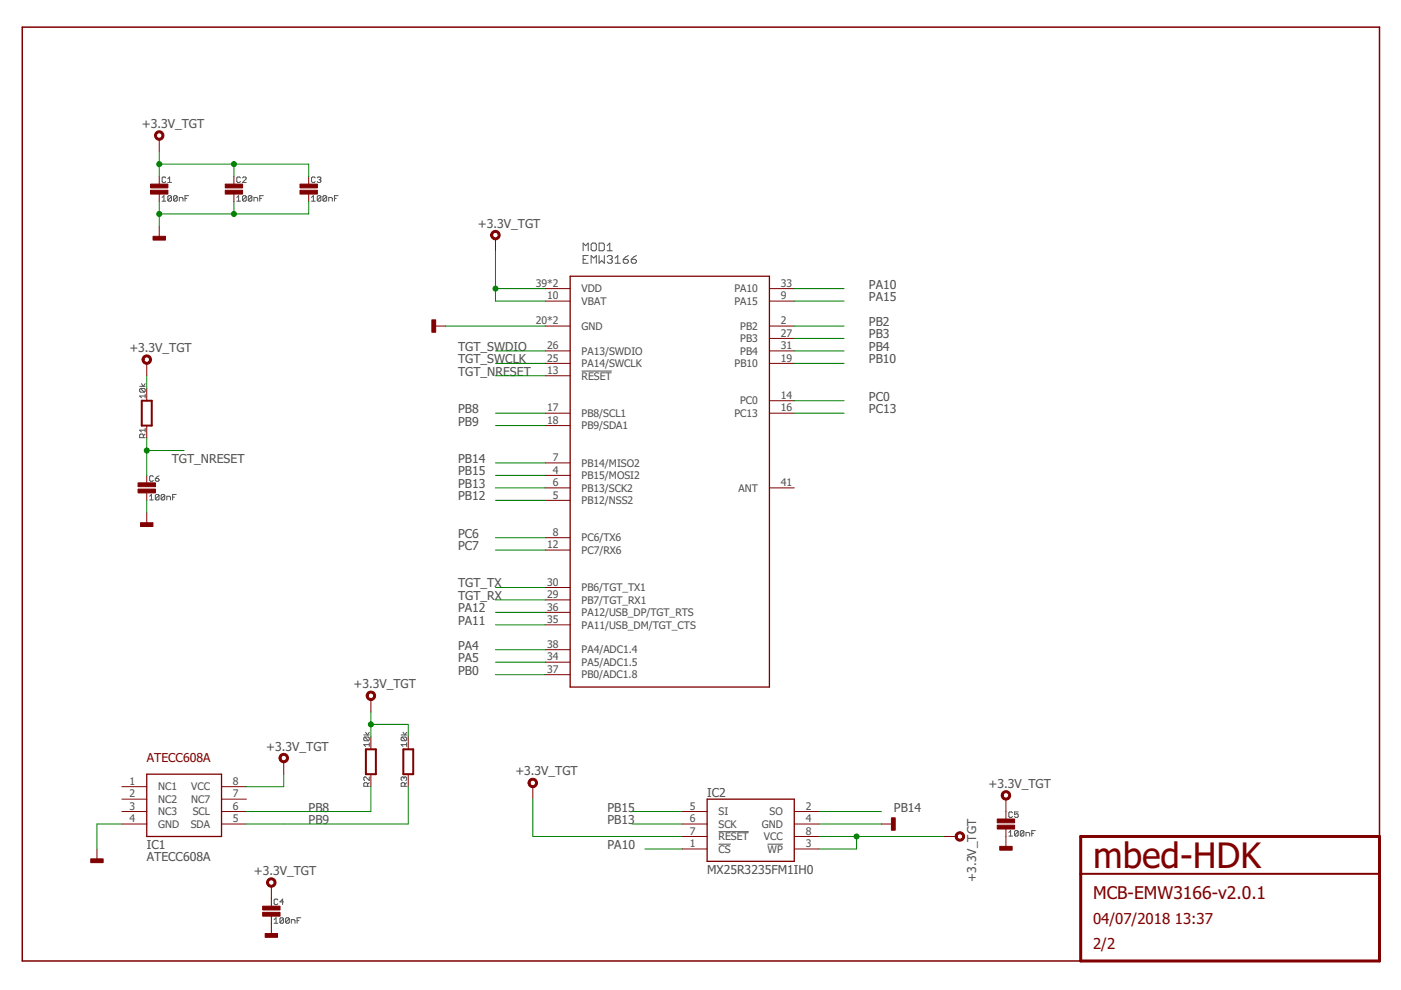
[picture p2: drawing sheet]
<svg xmlns="http://www.w3.org/2000/svg" width="297mm" height="210mm" viewBox="0 0 297 210" stroke-linecap="round" stroke-linejoin="round" font-family="sans-serif">
<g fill="none" stroke="#505050" stroke-width=".21">
<path d="M35.1 37.7l-.2-.2h-.3l-.2 .2v.8l.2 .2h.3l.2-.2M35.6 38.7h.8M35.6 37.9l.4-.4v1.2M51 37.7l-.2-.2h-.4l-.2 .2v.8l.2 .2h.4l.2-.2M51.4 37.7l.2-.2h.4l.2 .2v.2l-.8 .8h.8M66.8 37.7l-.2-.2h-.3l-.3 .2v.8l.3 .2h.3l.2-.2M67.3 37.7l.2-.2h.3l.2 .2-.2 .4M67.6 38.1h.2M67.8 38.1l.2 .2-.2 .4h-.3l-.2-.2M34.4 41.9l.4-.4v1.2M34.4 42.7h.7M36.4 41.7v.8l-.2 .2h-.4l-.2-.2"/>
<path d="M36.4 41.7l-.2-.2h-.4l-.2 .2v.8M36.4 41.7l-.8 .8M37.6 41.7v.8l-.2 .2h-.4l-.2-.2M37.6 41.7l-.2-.2h-.4l-.2 .2v.8M37.6 41.7l-.8 .8M38 42.7v-.8h.6l.2 .2v.6M39.2 42.1h.4M40 41.5h-.8v1.2M50.2 42.7h.8M50.2 41.9l.4-.4v1.2M52.2 41.7v.8l-.2 .2h-.4l-.2-.2M52.2 41.7l-.2-.2h-.4l-.2 .2v.8"/>
<path d="M52.2 41.7l-.8 .8M53.4 41.7v.8l-.2 .2h-.4l-.2-.2M53.4 41.7l-.2-.2h-.4l-.2 .2v.8M53.4 41.7l-.8 .8M53.8 42.7v-.8h.6l.2 .2v.6M55.1 42.1h.4M55.8 41.5h-.7v1.2M66 42.7h.8M66 41.9l.4-.4v1.2M68 41.7v.8l-.2 .2h-.3l-.2-.2M68 41.7l-.2-.2h-.3l-.2 .2v.8M68 41.7l-.7 .8"/>
<path d="M69.3 41.7v.8l-.2 .2h-.4l-.2-.2M69.3 41.7l-.2-.2h-.4l-.2 .2v.8M69.3 41.7l-.8 .8M69.7 42.7v-.8h.6l.2 .2v.6M70.9 42.1h.4M71.7 41.5h-.8v1.2M123.6 53.2v-1.7l.6 .6 .5-.6v1.7M123.6 55h.6M124.7 54.2h-1.1v1.6h1.1M125.3 55.8v-1.6l.6 .5 .5-.5v1.6M125.6 51.5h.6l.2 .3v1.1l-.2 .3h-.6l-.3-.3v-1.1zM127 51.5h.8l.3 .3v1.1l-.3 .3h-.8z"/>
<path d="M127 54.2v1.6l.6-.5 .5 .5v-1.6M128.7 54.5l.3-.3h.6l.2 .3v.2l-.2 .3M128.7 53.2h1.1M128.7 52.1l.6-.6v1.7M129.3 55h.3M129.6 55l.2 .3v.2l-.2 .3h-.6l-.3-.3M130.4 55.8h1.1M130.4 54.7l.6-.5v1.6M132.1 55h.8l.3 .3v.2l-.3 .3h-.5l-.3-.3zM133.2 54.2l-.5 .3-.6 .5M133.8 55h.9l.2 .3v.2l-.2 .3h-.6l-.3-.3zM134.9 54.2l-1.1 .8"/>
<path d="M123.3 78.7h6.4M29.6 81.9h1.2M29.8 82.4h.8l.2 .1v.5l-.2 .1M29.8 82.4l-.2 .1v.5l.2 .1h.8M29.8 82.4l.8 .7M30 81.3l.4 .6 .4-.6M30.4 92.8v-.6l-.2-.2h-.4l-.2 .2v.6h1.2M30.8 84h-1.2l.4 .3M30.8 83.6v.7M30.8 90.8v.8M30.8 92l-.4 .4M30.8 91.2h-1.2l.4 .4"/>
<path d="M31.7 105.2l.4-.4v1.2M31.7 106h.8M32.5 101.1l-.2-.2h-.4l-.2 .2v.8l.2 .1h.4l.2-.1M32.9 101.5h.6l.2 .4-.2 .1h-.4l-.2-.1zM33.7 105v.8l-.2 .2h-.4l-.2-.2M33.7 105l-.2-.2h-.4l-.2 .2v.8M33.7 105l-.8 .8M33.7 100.9l-.8 .6M34.9 105v.8l-.2 .2h-.3l-.2-.2M34.9 105l-.2-.2h-.3l-.2 .2v.8M34.9 105l-.7 .8M35.4 106v-.8h.6l.2 .2v.6"/>
<path d="M36.6 105.4h.4M37.4 104.8h-.8v1.2M77.1 155.8h1.2M77.3 156.3h.8l.2 .2v.4l-.2 .2M77.3 156.3l-.2 .2v.4l.2 .2h.8M77.3 156.3l.8 .8M77.5 155.3l.4 .5 .4-.5M78.3 157.9h-1.2l.4 .4M78.3 157.5v.8M85 155.8h1.2M85.3 156.3l-.3 .2v.4l.3 .2h.7M85.3 156.3h.7l.2 .2v.4l-.2 .2"/>
<path d="M85.3 156.3l.7 .8M85.4 155.3l.4 .5 .4-.5M86.2 157.9h-1.2l.4 .4M86.2 157.5v.8M77.9 166.7v-.6l-.2-.2h-.4l-.2 .2v.6h1.2M78.3 164.7v.8l-.8-.8-.4 .2v.4l.2 .2M78.3 165.9l-.4 .4M85.6 164.9l.2-.2 .4 .2v.4l-.2 .2M85.6 164.9l-.2-.2-.4 .2v.4l.3 .2M85.6 164.9v.2M85.8 166.7v-.6l-.2-.2h-.3l-.3 .2v.6h1.2M86.2 165.9l-.4 .4"/>
<path d="M152.4 176.3h6.3M152.4 179h2.5M162.7 179h3.3M213.9 176.5l.4-.4v1.2M213.9 177.3h.8M214.7 172.3l-.2-.2h-.4l-.2 .2v.8l.2 .2h.4l.2-.2M215.9 176.3v.8l-.2 .2h-.4l-.2-.2M215.9 172.1h-.8v.6l.4-.2 .4 .2v.4l-.2 .2h-.4l-.2-.2M215.9 176.3l-.2-.2h-.4l-.2 .2v.8M215.9 176.3l-.8 .8M217.1 176.3v.8l-.2 .2h-.4l-.2-.2M217.1 176.3l-.2-.2h-.4l-.2 .2v.8"/>
<path d="M217.1 176.3l-.8 .8M217.5 177.3v-.8h.6l.2 .2v.6M218.8 176.7h.3M219.5 176.1h-.7v1.2M58.1 195l.4-.4v1.1M58.1 195.7h.8M58.9 190.8l-.2-.2h-.4l-.2 .2v.8l.2 .2h.4l.2-.2M60.1 194.8v.8l-.2 .1h-.4l-.1-.1M60.1 194.8l-.2-.2h-.4l-.1 .2v.8M60.1 194.8l-.7 .8M60.1 191.2h-.7l.5-.6v1.2M61.3 194.8v.8l-.1 .1h-.5l-.1-.1"/>
<path d="M61.3 194.8l-.1-.2h-.5l-.1 .2v.8M61.3 194.8l-.7 .8M61.8 195.7v-.7h.6l.1 .2v.5M63 195.2h.4M63.8 194.6h-.8v1.1"/>
</g>
<path d="M292.5 177.4v-171.6h-287.8v198h224.4" fill="none" stroke="#800000" stroke-width=".32"/>
<path d="M229.1 177.4h63.4v26.4h-63.4z" fill="none" stroke="#800000" stroke-width=".63"/>
<path d="M30.1 85h2.1v5.2h-2.1zM77.6 158.9h2.1v5.2h-2.1zM85.5 158.9h2.1v5.2h-2.1zM229.1 185.3h63.4" fill="none" stroke="#800000" stroke-width=".42"/>
<g fill="none" stroke="#800000" stroke-width=".21">
<path d="M33.8 29.5v2.7M33.8 37.4v1.6M49.6 37.4v1.6M65.4 37.4v1.6M33.8 41.1v1.6M33.8 48v2.7M49.6 41.1v1.6M65.4 41.1v1.6M105.1 50.7v2.6M31.1 77v2.7M91.8 69.1h2.7M115.6 69.1h5.3"/>
<path d="M115.6 63.8h5.3M115.6 79.7h5.3M115.6 77h5.3M115.6 74.4h5.3M115.6 61.2h5.3M163.1 69.1h5.3M163.1 63.8h5.3M163.1 77h5.3M163.1 74.4h5.3M163.1 71.8h5.3M163.1 61.2h5.3M31.1 82.3v2.7"/>
<path d="M31.1 90.2v2.7M115.6 98.1h5.3M115.6 87.6h5.3M115.6 90.2h5.3M163.1 85h5.3M163.1 87.6h5.3M31.1 100.8v1.6M31.1 104.5v1.6M31.1 108.7v2.7M115.6 100.8h5.3M115.6 106.1h5.3M115.6 103.4h5.3"/>
<path d="M115.6 114h5.3M115.6 116.6h5.3M163.1 103.4h5.3M115.6 127.2h5.3M115.6 124.6h5.3M115.6 132.5h5.3M115.6 129.8h5.3M115.6 137.8h5.3M78.6 148.3v2.7M78.6 156.2v2.7M86.6 156.2v2.7M115.6 140.4h5.3"/>
<path d="M115.6 143h5.3M25.8 166.8h5.3M25.8 174.7h5.3M25.8 172.1h5.3M25.8 169.4h5.3M47 166.8h5.2M47 174.7h5.2M47 172.1h5.2M47 169.4h5.2M60.2 161.5v2.6M78.6 164.1v2.7M86.6 164.1v2.7"/>
<path d="M113 166.8v2.6M144.6 174.7h5.3M144.6 172.1h5.3M144.6 177.4h5.3M168.4 174.7h5.3M168.4 172.1h5.3M168.4 177.4h5.3M186.9 174.7h2.6M200.1 177.4h2.6M213.3 169.4v4.3M213.3 175.8v4.2M20.6 180v2.6"/>
<path d="M57.5 187.9v4.2M57.5 194.2v4.3M144.6 180h5.3M168.4 180h5.3"/>
</g>
<path d="M120.9 58.6h42.2v87.1h-42.2zM31.1 164.1h15.9v13.3h-15.9zM149.9 169.4h18.5v13.2h-18.5z" fill="none" stroke="#800000" stroke-width=".28"/>
<g fill="#800000" stroke="#800000" stroke-width=".21">
<path d="M91.6 67.8h.8v2.6h-.8z"/>
<path d="M31.9 39h3.7v.8h-3.7z"/>
<path d="M31.9 40.3h3.7v.8h-3.7z"/>
<path d="M47.8 39h3.6v.8h-3.6z"/>
<path d="M47.8 40.3h3.6v.8h-3.6z"/>
<path d="M32.4 50.1h2.7v.8h-2.7z"/>
<path d="M63.6 39h3.7v.8h-3.7z"/>
<path d="M63.6 40.3h3.7v.8h-3.7z"/>
<path d="M19.2 182.1h2.7v.8h-2.7z"/>
<path d="M55.7 192.1h3.7v.8h-3.7z"/>
<path d="M55.7 193.4h3.7v.8h-3.7z"/>
<path d="M56.2 197.9h2.6v.8h-2.6z"/>
<path d="M189 173.4h.8v2.6h-.8z"/>
<path d="M211.4 173.7h3.7v.8h-3.7z"/>
<path d="M211.4 175h3.7v.8h-3.7z"/>
<path d="M212 179.5h2.6v.8h-2.6z"/>
<path d="M29.3 102.4h3.7v.8h-3.7z"/>
<path d="M29.3 103.7h3.7v.8h-3.7z"/>
<path d="M29.8 110.8h2.6v.8h-2.6z"/>
</g>
<g fill="#800000" stroke="#800000" stroke-width=".21">
<path d="M104.2 49.3a1.01 1.01 0 0 1 1.7-.1 1.01 1.01 0 0 1-.5 1.6 1.01 1.01 0 0 1-1.4-1h.5a.59 .59 0 0 1 .8-.4 .59 .59 0 0 1 .1 .9 .59 .59 0 0 1-.9-.3v-.2h-.5z" fill-rule="evenodd"/>
<path d="M33.2 27.9a1 1 0 0 1 1.5 .4 1 1 0 0 1-.7 1.4 1 1 0 0 1-1.2-1h.4a.58 .58 0 0 1 .8-.5 .58 .58 0 0 1 .1 1 .58 .58 0 0 1-.9-.3v-.2h-.4z" fill-rule="evenodd"/>
<path d="M59.4 160.1a1 1 0 0 1 1.6 0 1 1 0 0 1-.5 1.6 1 1 0 0 1-1.3-1h.4a.58 .58 0 0 1 .8-.5 .58 .58 0 0 1 .1 1 .58 .58 0 0 1-.9-.3v-.2h-.4z" fill-rule="evenodd"/>
<path d="M56.7 186.5a1.01 1.01 0 0 1 1.6 0 1.01 1.01 0 0 1-.5 1.6 1.01 1.01 0 0 1-1.3-1h.4a.59 .59 0 0 1 .9-.5 .59 .59 0 0 1 .1 1 .59 .59 0 0 1-.9-.3l-.1-.2h-.4z" fill-rule="evenodd"/>
<path d="M202.7 176.8a1.01 1.01 0 0 1 1.6 0 1.01 1.01 0 0 1-.5 1.5 1.01 1.01 0 0 1-1.3-.9h.4a.58 .58 0 0 1 .8-.6 .58 .58 0 0 1 .2 .9 .58 .58 0 0 1-.9-.2l-.1-.1h-.4z" fill-rule="evenodd"/>
<path d="M112.1 165.4a1.01 1.01 0 0 1 1.7 0 1.01 1.01 0 0 1-.5 1.6 1.01 1.01 0 0 1-1.3-1h.4a.58 .58 0 0 1 .7-.6 .58 .58 0 0 1 .3 1 .58 .58 0 0 1-1-.2v-.2h-.4z" fill-rule="evenodd"/>
<path d="M212.5 168a1 1 0 0 1 1.6 0 1 1 0 0 1-.5 1.6 1 1 0 0 1-1.3-1h.4a.58 .58 0 0 1 .8-.5 .58 .58 0 0 1 .2 1 .58 .58 0 0 1-1-.3v-.2h-.4z" fill-rule="evenodd"/>
<path d="M30.5 75.4a1 1 0 0 1 1.5 .4 1 1 0 0 1-.7 1.4 1 1 0 0 1-1.2-1h.4a.58 .58 0 0 1 .9-.4 .58 .58 0 0 1 .1 .9 .58 .58 0 0 1-.9-.3l-.1-.2h-.4z" fill-rule="evenodd"/>
<path d="M78 146.7a1 1 0 0 1 1.5 .4 1 1 0 0 1-.6 1.4 1 1 0 0 1-1.3-1h.5a.58 .58 0 0 1 .8-.5 .58 .58 0 0 1 .1 1 .58 .58 0 0 1-.9-.3v-.2h-.5z" fill-rule="evenodd"/>
</g>
<g fill="none" stroke="#008000" stroke-width=".21">
<path d="M33.8 32.2v5.2M33.8 34.8h31.6v2.6M49.6 34.8v2.6M33.8 42.7v5.3M49.6 42.7v2.7M65.4 42.7v2.7h-31.6M105.1 53.3v10.5h10.5M31.1 79.7v2.6M94.5 69.1h21.1M105.1 61.2h10.5M105.1 77h10.5M105.1 74.4h10.5"/>
<path d="M105.1 79.7h10.5M168.4 69.1h10.6M168.4 61.2h10.6M168.4 63.8h10.6M168.4 77h10.6M168.4 74.4h10.6M168.4 71.8h10.6M31.1 92.9v7.9M31.1 95.5h7.9M105.1 87.6h10.5M105.1 90.2h10.5M105.1 98.1h10.5"/>
<path d="M168.4 87.6h10.6M168.4 85h10.6M31.1 106.1v2.6M105.1 100.8h10.5M105.1 103.4h10.5M105.1 106.1h10.5M105.1 114h10.5M105.1 116.6h10.5M105.1 124.6h10.5M105.1 127.2h10.5M105.1 129.8h10.5M105.1 132.5h10.5"/>
<path d="M105.1 137.8h10.5M78.6 151v5.2M78.6 153.6h8v2.6M105.1 140.4h10.5M105.1 143h10.5M25.8 174.7h-5.2v5.3M60.2 164.1v2.7h-8M78.6 166.8v5.3h-26.4M86.6 166.8v7.9h-34.4M113 169.4v8h31.6M134.1 174.7h10.5M134.1 172.1h10.5"/>
<path d="M173.7 174.7h13.2M173.7 177.4h26.4M173.7 172.1h13.2M181.6 177.4v2.6h-7.9M136.7 180h7.9"/>
</g>
<g fill="#008000" stroke="#008000" stroke-width=".21">
<circle cx="33.8" cy="45.4" r=".53"/>
<circle cx="49.6" cy="45.4" r=".53"/>
<circle cx="105.1" cy="61.2" r=".53"/>
<circle cx="33.8" cy="34.8" r=".53"/>
<circle cx="49.6" cy="34.8" r=".53"/>
<circle cx="181.6" cy="177.4" r=".53"/>
<circle cx="78.6" cy="153.6" r=".53"/>
<circle cx="31.1" cy="95.5" r=".53"/>
</g>
<text font-size="7.5" fill="#800000" x="231.8" y="184">mbed-HDK</text>
<text font-size="3.7" fill="#800000" x="231.8" y="190.6">MCB-EMW3166-v2.0.1</text>
<g font-size="3.2" fill="#800000">
<text x="231.8" y="195.8">04/07/2018</text>
<text x="249.1" y="195.8">13:37</text>
<text x="231.8" y="201.1">2/2</text>
</g>
<g font-size="2.6" fill="#505050">
<text x="30.1" y="27.1">+3.3V_TGT</text>
<text x="101.3" y="48.3">+3.3V_TGT</text>
<text x="184.2" y="63.8">PA15</text>
<text x="184.2" y="61.2">PA10</text>
<text x="184.2" y="71.8">PB3</text>
<text x="184.2" y="69.1">PB2</text>
<text x="27.4" y="74.7">+3.3V_TGT</text>
<text x="97.1" y="74.4">TGT_SWDIO</text>
<text x="97.1" y="77">TGT_SWCLK</text>
<text x="184.2" y="77">PB10</text>
<text x="184.2" y="74.4">PB4</text>
<text x="97.1" y="79.7">TGT_NRESET</text>
<text x="97.1" y="87.6">PB8</text>
<text x="184.2" y="87.6">PC13</text>
<text x="184.2" y="85">PC0</text>
<text x="97.1" y="90.2">PB9</text>
<text x="36.4" y="98.2">TGT_NRESET</text>
<text x="97.1" y="98.2">PB14</text>
<text x="97.1" y="100.8">PB15</text>
<text x="97.1" y="103.4">PB13</text>
<text x="97.1" y="106.1">PB12</text>
<text x="97.1" y="114">PC6</text>
<text x="97.1" y="116.6">PC7</text>
<text x="97.1" y="124.6">TGT_TX</text>
<text x="97.1" y="127.2">TGT_RX</text>
<text x="97.1" y="129.8">PA12</text>
<text x="97.1" y="132.5">PA11</text>
<text x="97.1" y="137.8">PA4</text>
<text x="97.1" y="140.4">PA5</text>
<text x="97.1" y="143">PB0</text>
<text x="74.9" y="145.9">+3.3V_TGT</text>
<text x="56.5" y="159.1">+3.3V_TGT</text>
<text x="109.3" y="164.4">+3.3V_TGT</text>
<text x="209.6" y="167.1">+3.3V_TGT</text>
<text x="65.4" y="172.1">PB8</text>
<text x="128.8" y="172.1">PB15</text>
<text x="149.9" y="168.9">IC2</text>
<text x="189.5" y="172.1">PB14</text>
<text x="31.1" y="180">IC1</text>
<text x="65.4" y="174.7">PB9</text>
<text x="128.8" y="174.7">PB13</text>
<text x="128.8" y="180">PA10</text>
<text x="31.1" y="182.6">ATECC608A</text>
<text x="53.8" y="185.5">+3.3V_TGT</text>
<text x="149.9" y="185.3">MX25R3235FM1IH0</text>
<text x="206.9" y="186.9" transform="rotate(-90 206.9 186.9)">+3.3V_TGT</text>
</g>
<text font-size="2.6" fill="#800000" x="31.1" y="161.5">ATECC608A</text>
<g font-size="2.2" fill="#505050">
<text x="113.6" y="60.8">39*2</text>
<text x="116" y="63.5">10</text>
<text x="123.3" y="64.6">VBAT</text>
<text x="123.3" y="62">VDD</text>
<text x="155.7" y="64.6">PA15</text>
<text x="155.7" y="62">PA10</text>
<text x="165.6" y="63.5">9</text>
<text x="165.6" y="60.8">33</text>
<text x="113.6" y="68.8">20*2</text>
<text x="123.3" y="69.9">GND</text>
<text x="156.9" y="69.9">PB2</text>
<text x="165.6" y="68.8">2</text>
<text x="165.6" y="71.4">27</text>
<text x="116" y="76.7">25</text>
<text x="116" y="74">26</text>
<text x="123.3" y="77.8">PA14/SWCLK</text>
<text x="123.3" y="75.2">PA13/SWDIO</text>
<text x="155.7" y="77.8">PB10</text>
<text x="156.9" y="72.6">PB3</text>
<text x="156.9" y="75.2">PB4</text>
<text x="165.6" y="76.7">19</text>
<text x="165.6" y="74">31</text>
<text x="116" y="79.3">13</text>
<text x="123.3" y="80.5">RESET</text>
<text x="116" y="87.2">17</text>
<text x="116" y="89.9">18</text>
<text x="123.3" y="88.4">PB8/SCL1</text>
<text x="155.7" y="88.4">PC13</text>
<text x="156.9" y="85.8">PC0</text>
<text x="165.6" y="84.6">14</text>
<text x="165.6" y="87.2">16</text>
<text x="123.3" y="91">PB9/SDA1</text>
<text x="117.2" y="100.4">4</text>
<text x="117.2" y="97.8">7</text>
<text x="123.3" y="101.6">PB15/MOSI2</text>
<text x="123.3" y="99">PB14/MISO2</text>
<text x="117.2" y="105.7">5</text>
<text x="117.2" y="103.1">6</text>
<text x="123.3" y="106.9">PB12/NSS2</text>
<text x="123.3" y="104.2">PB13/SCK2</text>
<text x="156.6" y="104.2">ANT</text>
<text x="165.6" y="103.1">41</text>
<text x="117.2" y="113.6">8</text>
<text x="116" y="116.3">12</text>
<text x="123.3" y="114.8">PC6/TX6</text>
<text x="123.3" y="117.4">PC7/RX6</text>
<text x="116" y="124.2">30</text>
<text x="123.3" y="125.3">PB6/TGT_TX1</text>
<text x="116" y="126.8">29</text>
<text x="116" y="129.5">36</text>
<text x="123.3" y="128">PB7/TGT_RX1</text>
<text x="123.3" y="130.6">PA12/USB_DP/TGT_RTS</text>
<text x="116" y="132.1">35</text>
<text x="116" y="137.4">38</text>
<text x="123.3" y="133.3">PA11/USB_DM/TGT_CTS</text>
<text x="116" y="140">34</text>
<text x="116" y="142.7">37</text>
<text x="123.3" y="141.2">PA5/ADC1.5</text>
<text x="123.3" y="143.8">PB0/ADC1.8</text>
<text x="123.3" y="138.5">PA4/ADC1.4</text>
<text x="27.5" y="166.4">1</text>
<text x="33.5" y="167.6">NC1</text>
<text x="40.5" y="167.6">VCC</text>
<text x="49.4" y="166.4">8</text>
<text x="27.5" y="169.1">2</text>
<text x="27.5" y="171.7">3</text>
<text x="33.5" y="170.2">NC2</text>
<text x="33.5" y="172.9">NC3</text>
<text x="40.5" y="170.2">NC7</text>
<text x="40.9" y="172.9">SCL</text>
<text x="49.4" y="171.7">6</text>
<text x="49.4" y="169.1">7</text>
<text x="146.3" y="171.7">5</text>
<text x="152.4" y="172.9">SI</text>
<text x="163.2" y="172.9">SO</text>
<text x="170.8" y="171.7">2</text>
<text x="27.5" y="174.3">4</text>
<text x="33.5" y="175.5">GND</text>
<text x="40.5" y="175.5">SDA</text>
<text x="49.4" y="174.3">5</text>
<text x="146.3" y="174.3">6</text>
<text x="146.3" y="177">7</text>
<text x="146.3" y="179.6">1</text>
<text x="152.4" y="175.5">SCK</text>
<text x="152.4" y="178.1">RESET</text>
<text x="161.5" y="175.5">GND</text>
<text x="162" y="178.1">VCC</text>
<text x="170.8" y="179.6">3</text>
<text x="170.8" y="177">8</text>
<text x="170.8" y="174.3">4</text>
<text x="152.4" y="180.8">CS</text>
<text x="162.7" y="180.8">WP</text>
</g>
</svg>
